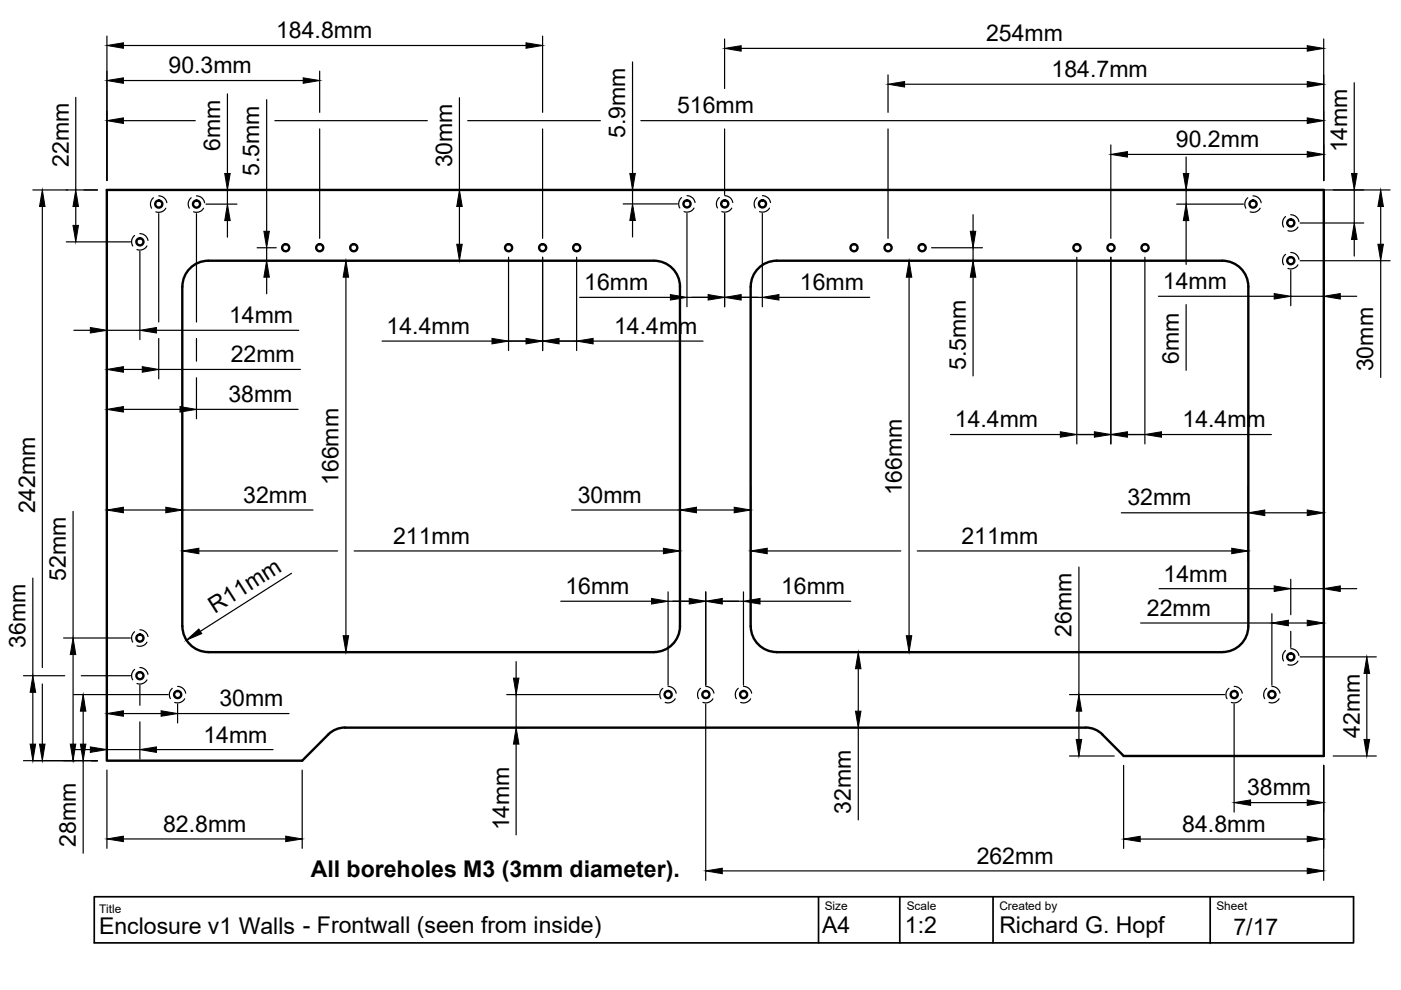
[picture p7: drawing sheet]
<svg xmlns="http://www.w3.org/2000/svg" width="297mm" height="210mm" viewBox="0 0 297 210" stroke-linecap="round" stroke-linejoin="round" font-family="sans-serif">
<!-- layer: Visible -->
<g fill="none" stroke="#000" stroke-width=".51">
<path d="M164.7 55.3h94.5M164.7 55.3a5.5 5.5 0 0 0-5.5 5.5v72a5.5 5.5 0 0 0 5.5 5.5M259.2 55.3a5.5 5.5 0 0 1 5.5 5.5v72a5.5 5.5 0 0 1-5.5 5.5M38.7 60.8v72M38.7 60.8a5.5 5.5 0 0 1 5.5-5.5h94.5a5.5 5.5 0 0 1 5.5 5.5v72a5.5 5.5 0 0 1-5.5 5.5M38.7 132.8a5.5 5.5 0 0 0 5.5 5.5M44.2 138.3h94.5M164.7 138.3h94.5M73.1 154.3h157.1M73.1 154.3l-1.6 .2-1.5 .8-5.9 6h-41.5v-121h258.1v120h-42.4l-4.6-4.6M230.2 154.3l1.7 .2 1 .5 .8 .7"/>
<circle cx="29.7" cy="51.3" r=".75"/>
<circle cx="33.7" cy="43.3" r=".75"/>
<circle cx="41.7" cy="43.3" r=".75"/>
<circle cx="60.6" cy="52.5" r=".75"/>
<circle cx="67.8" cy="52.5" r=".75"/>
<circle cx="75" cy="52.5" r=".75"/>
<circle cx="107.8" cy="52.5" r=".75"/>
<circle cx="115.1" cy="52.5" r=".75"/>
<circle cx="122.3" cy="52.5" r=".75"/>
<circle cx="145.7" cy="43.2" r=".75"/>
<circle cx="153.7" cy="43.2" r=".75"/>
<circle cx="161.7" cy="43.2" r=".75"/>
<circle cx="181.1" cy="52.5" r=".75"/>
<circle cx="188.3" cy="52.5" r=".75"/>
<circle cx="195.5" cy="52.5" r=".75"/>
<circle cx="228.3" cy="52.5" r=".75"/>
<circle cx="235.6" cy="52.5" r=".75"/>
<circle cx="242.8" cy="52.5" r=".75"/>
<circle cx="265.7" cy="43.3" r=".75"/>
<circle cx="273.7" cy="55.3" r=".75"/>
<circle cx="273.7" cy="47.3" r=".75"/>
<circle cx="29.7" cy="135.3" r=".75"/>
<circle cx="273.7" cy="139.3" r=".75"/>
<circle cx="29.7" cy="143.3" r=".75"/>
<circle cx="37.7" cy="147.3" r=".75"/>
<circle cx="141.7" cy="147.3" r=".75"/>
<circle cx="149.7" cy="147.3" r=".75"/>
<circle cx="157.7" cy="147.3" r=".75"/>
<circle cx="261.7" cy="147.3" r=".75"/>
<circle cx="269.7" cy="147.3" r=".75"/>
</g>
<!-- layer: Hidden -->
<g fill="none" stroke="#000" stroke-width=".25">
<path d="M28.5 49.9a1.73 1.73 0 0 0-.4 2.2M29.7 49.5a1.73 1.73 0 0 1 1.7 1.5M31.2 52.1a1.73 1.73 0 0 1-2.2 .8M32.5 41.9a1.73 1.73 0 0 0-.4 2.2M33.7 41.5a1.73 1.73 0 0 1 1.7 1.5M35.2 44.1a1.73 1.73 0 0 1-2.2 .8M40.5 41.9a1.73 1.73 0 0 0-.4 2.2M41.7 41.5a1.73 1.73 0 0 1 1.7 1.5M43.2 44.1a1.73 1.73 0 0 1-2.2 .8M144.5 41.9a1.71 1.71 0 0 0-.4 2.2M145.6 41.5a1.73 1.73 0 0 1 1.8 1.4M147.2 44.1a1.75 1.75 0 0 1-2.2 .8"/>
<path d="M152.5 41.9a1.71 1.71 0 0 0-.4 2.2M153.6 41.5a1.73 1.73 0 0 1 1.8 1.4M155.2 44.1a1.75 1.75 0 0 1-2.2 .8M160.5 41.9a1.71 1.71 0 0 0-.4 2.2M161.6 41.5a1.73 1.73 0 0 1 1.8 1.4M163.2 44.1a1.75 1.75 0 0 1-2.2 .8M264.6 41.9a1.76 1.76 0 0 0-.5 2.2M265.7 41.5a1.73 1.73 0 0 1 1.7 1.5M267.2 44.1a1.73 1.73 0 0 1-2.1 .8M272.6 53.9a1.76 1.76 0 0 0-.5 2.2M272.6 45.9a1.76 1.76 0 0 0-.5 2.2M273.7 53.5a1.73 1.73 0 0 1 1.7 1.5"/>
<path d="M273.7 45.5a1.73 1.73 0 0 1 1.7 1.5M275.2 56.1a1.73 1.73 0 0 1-2.1 .8M275.2 48.1a1.73 1.73 0 0 1-2.1 .8M28.5 133.9a1.71 1.71 0 0 0-.4 2.2M29.7 133.5a1.74 1.74 0 0 1 1.7 1.5M31.2 136.2a1.73 1.73 0 0 1-2.2 .7M272.6 137.9a1.74 1.74 0 0 0-.5 2.2M273.7 137.5a1.74 1.74 0 0 1 1.7 1.5M28.5 141.9a1.71 1.71 0 0 0-.4 2.2M29.7 141.5a1.74 1.74 0 0 1 1.7 1.5M31.2 144.2a1.73 1.73 0 0 1-2.2 .7M36.5 145.9a1.71 1.71 0 0 0-.4 2.2"/>
<path d="M37.7 145.5a1.74 1.74 0 0 1 1.7 1.5M39.2 148.2a1.73 1.73 0 0 1-2.2 .7M140.5 145.9a1.71 1.71 0 0 0-.4 2.2M141.6 145.5a1.74 1.74 0 0 1 1.8 1.5M143.2 148.2a1.73 1.73 0 0 1-2.2 .7M148.5 145.9a1.71 1.71 0 0 0-.4 2.2M149.6 145.5a1.74 1.74 0 0 1 1.8 1.5M151.2 148.2a1.73 1.73 0 0 1-2.2 .7M156.5 145.9a1.71 1.71 0 0 0-.4 2.2M157.6 145.5a1.74 1.74 0 0 1 1.8 1.5M159.2 148.2a1.73 1.73 0 0 1-2.2 .7M260.6 145.9a1.74 1.74 0 0 0-.5 2.2"/>
<path d="M261.7 145.5a1.74 1.74 0 0 1 1.7 1.5M263.2 148.2a1.73 1.73 0 0 1-2.1 .7M268.6 145.9a1.74 1.74 0 0 0-.5 2.2M269.7 145.5a1.74 1.74 0 0 1 1.7 1.5M271.2 148.2a1.73 1.73 0 0 1-2.1 .7M275.2 140.2a1.73 1.73 0 0 1-2.1 .7"/>
</g>
<!-- layer: TitleBlock -->
<path d="M20 190.1h267v9.8h-267zM173.5 190.1v9.8M190.8 190.1v9.8M210.5 190.1v9.8M256.6 190.1v9.9" fill="none" stroke="#000" stroke-width=".36"/>
<!-- layer: Dimensions -->
<g fill="none" stroke="#000" stroke-width=".25">
<path d="M22.7 7.7v30.6M26.2 9.6h85.3M26.2 17.1h38.1M48.2 19.9v16.9M67.8 15.1v8.7M115 7.7v16.1M134.1 13.1v23.7M153.6 8.3v10.5M157.1 10.3h120.1M188.3 15.9v7.9M191.8 17.9h85.4M280.6 8.3v30"/>
<path d="M287.1 17.5v19.3M16.1 20.7v19.6M26.2 25.6h15.2M56.5 21.1v27.9M58.3 25.6h32.3M67.8 27.3v23.2M97.4 20.7v19.6M99.2 25.6h28.1M115 27.3v23.2M135.9 25.6h141.3M153.6 27.3v13.9M188.3 27.3v23.2"/>
<path d="M235.5 30.7v19.8M239 32.7h38.2M251.5 33.3v3.5M7 40.3h13.7M9 43.8v97.7M14.1 51.3h13.6M16.1 43.8v4M29.7 53.3v18.7M33.7 45.3v23M41.7 45.3v23M43.7 43.3h6.5M48.2 40.3v3"/>
<path d="M48.2 46.8v3.5M52.6 55.3h5.9M54.5 52.5h4.1M56.5 52.5v2.8M56.5 58.8v3.5M68.1 55.3h7.2M73.3 58.8v76M97.4 43.8v8M97.6 40.3h1.8M97.6 55.3h1.8M107.8 54.5v19.8M115 54.5v19.8"/>
<path d="M122.3 54.5v19.8M132.1 40.3h3.3M132.1 43.2h11.5M134.1 40.3v2.9M134.1 46.8v3.4M145.6 45.2v19.8M153.6 45.2v19.8M161.6 45.2v19.8M188.2 55.3h6.5M192.7 58.8v76M197.5 52.5h10.8M206.3 45.5v3.5"/>
<path d="M206.3 52.5v2.8M206.3 58.8v20.9M207.1 55.3h1.2M228.3 54.5v39.6M235.5 54.5v39.6M242.7 54.5v39.6M249.5 40.3h4.1M249.5 43.3h14.2M251.5 40.3v3M251.5 46.8v9.3M271.5 40.3h23.2M273.7 57.3v7.5"/>
<path d="M275.7 55.3h19M275.7 47.3h13.4M287.1 40.3v7M287.1 50.8v3.5M292.7 43.8v8M292.7 55.3v24.7M15.7 70h3.5M22.7 65.9v6.1M22.7 74v6.3M22.7 70h7M26.2 78.3h4M33.2 70h30.2"/>
<path d="M33.7 71.8v8.5M33.7 78.3h30M41.7 71.8v4.8M81 72.3h23.3M107.8 72.3h14.5M122.9 63h19.2M125.8 72.3h23.3M145.6 63h16M165.1 63h19.3M245.6 62.8h24.6M251.5 64.6v13.9M273.7 62.8h6.9"/>
<path d="M280.6 64.3v.5M284.2 62.8h3.5M22.7 84.9v3.9M26.2 86.8h12M41.7 80.1v8.7M41.7 86.8h21.5M201.5 92.1h23.3M228.3 92.1h14.4M246.3 92.1h23.3M15.5 108.4v26.9M22.7 108.3v1.8M26.2 108.1h9"/>
<path d="M38.7 103.6v15.2M38.7 108.1h27.7M42.2 116.8h29.4M75.1 116.8h65.6M121.2 108.1h23M144.2 103.6v15.2M147.7 108.1h8M159.2 103.1v15.7M162.7 116.8h28.3M194.5 116.8h66.7M237.7 108.7h26.9M264.6 103.1v15.7"/>
<path d="M268.2 108.7h9M280.6 106.7v.4M7 122.6v20.7M13.5 135.3h14.2M15.5 138.8v19M61.8 121.6l-19.3 12.3M68.1 138.3h7.2M118.9 127.5h19.2M141.6 125.5v19.8M141.6 127.5h16M149.6 125.5v19.8M157.6 125.5v19.8"/>
<path d="M161.1 127.5h19.3M182 138.3h2M188.2 138.3h6.5M228.7 120.2v27.1M241.8 132.1h27.9M245.7 124.8h24.5M269.7 130.1v15.2M273.2 132.1h4M273.7 122.8v7.5M273.7 133.9v3.4M273.7 124.8h6.9M275.7 139.3h16.1"/>
<path d="M280.6 134v.1M284.2 124.8h3.5M5 143.3h8.7M7 146.8v11M9 145v12.8M15.6 147.3h20.1M15.7 158.9h3.5M17.2 143.3h10.5M17.6 150.8v7M22.7 149.3v1.4M22.7 159.1v1.8M22.7 158.9h7"/>
<path d="M26.2 151.3h8M29.7 145.3v4.2M29.7 153v7.9M33.2 158.9h24.7M37.7 149.3v4M37.7 151.3h23.6M107.4 147.3h32.2M109.4 140.3v3.5M109.4 147.3v7M109.4 157.8v19.2M109.9 154.3h1.5M149.6 149.3v37.4"/>
<path d="M182 141.8v9M182 154.3v19.5M182 154.3h2M226.8 147.3h32.9M228.7 150.8v6M261.7 149.3v22.9M289.8 142.8v14M5 161.3h15.7M17.6 161.3v19.6M22.7 163.3v16.6M26.2 177.9h34.4M64.1 163.3v16.6"/>
<path d="M226.8 160.3h9.4M238.2 162.3v17.6M241.7 177.9h35.5M265.2 170.2h12M280.6 162.3v24.4M282.7 160.3h9.1M153.1 184.7h124.1"/>
</g>
<g fill="#000" stroke="#000" stroke-width=".21">
<path d="M22.7 9.6l3.5-.5v1.1zM22.7 17.1l3.5-.6v1.2zM64.3 16.5l3.5 .6-3.5 .6zM111.5 9.1l3.5 .5-3.5 .6zM153.6 10.3l3.5-.6v1.2zM188.3 17.9l3.5-.6v1.2zM277.2 9.7l3.4 .6-3.4 .6zM277.2 17.3l3.4 .6-3.4 .6zM22.7 25.6l3.5-.6v1.2zM47.6 36.8h1.2l-.6 3.5zM133.5 36.8h1.2l-.6 3.5zM235.5 32.7l3.5-.6v1.2z"/>
<path d="M250.9 36.8h1.2l-.6 3.5zM277.2 25l3.4 .6-3.4 .6zM277.2 32.1l3.4 .6-3.4 .6zM286.6 36.8h1.1l-.6 3.5zM9 40.3l.5 3.5h-1.1zM15.5 47.8h1.1l-.5 3.5zM16.1 40.3l.5 3.5h-1.1zM48.2 43.3l.6 3.5h-1.2zM56.5 55.3l.6 3.5h-1.2zM55.9 49h1.2l-.6 3.5zM73.3 55.3l.6 3.5h-1.2zM96.8 51.8h1.2l-.6 3.5z"/>
<path d="M97.4 40.3l.6 3.5h-1.2zM134.1 43.2l.6 3.6h-1.2zM192.7 55.3l.6 3.5h-1.1zM205.7 49h1.2l-.6 3.5zM206.3 55.3l.6 3.5h-1.2zM251.5 43.3l.6 3.5h-1.2zM287.1 47.3l.6 3.5h-1.1zM292.7 40.3l.6 3.5h-1.2zM292.1 51.8h1.2l-.6 3.5zM19.2 69.4l3.5 .6-3.5 .6zM22.7 78.3l3.5-.6v1.2zM30.2 77.7l3.5 .6-3.5 .6z"/>
<path d="M29.7 70l3.5-.6v1.2zM104.3 71.7l3.5 .6-3.5 .6zM111.5 71.7l3.5 .6-3.5 .6zM115 72.3l3.5-.6v1.2zM122.3 72.3l3.5-.6v1.2zM142.1 62.5l3.5 .5-3.5 .6zM150.1 62.5l3.5 .5-3.5 .6zM153.6 63l3.5-.5v1.1zM161.6 63l3.5-.5v1.1zM270.2 62.2l3.5 .6-3.5 .6zM280.6 62.8l3.6-.6v1.2zM22.7 86.8l3.5-.6v1.2z"/>
<path d="M38.2 86.2l3.5 .6-3.5 .6zM224.8 91.5l3.5 .6-3.5 .6zM232 91.5l3.5 .6-3.5 .6zM235.5 92.1l3.5-.6v1.2zM242.7 92.1l3.6-.6v1.2zM22.7 108.1l3.5-.6v1.2zM35.2 107.5l3.5 .6-3.5 .6zM38.7 116.8l3.5-.6v1.2zM140.7 116.2l3.5 .6-3.5 .6zM144.2 108.1l3.5-.6v1.2zM155.7 107.5l3.5 .6-3.5 .6zM159.2 116.8l3.5-.6v1.2z"/>
<path d="M261.2 116.2l3.4 .6-3.4 .6zM264.6 108.7l3.6-.6v1.2zM277.2 108.1l3.4 .6-3.4 .6zM15.5 135.3l.6 3.5h-1.2zM39.5 135.7l2.7-2.3 .6 .9zM72.7 134.8h1.2l-.6 3.5zM138.1 126.9l3.5 .6-3.5 .6zM146.1 126.9l3.5 .6-3.5 .6zM149.6 127.5l3.5-.6v1.2zM157.6 127.5l3.5-.6v1.2zM192.2 134.8h1.1l-.6 3.5zM270.2 124.2l3.5 .6-3.5 .6z"/>
<path d="M269.7 132.1l3.5-.6v1.2zM277.2 131.5l3.4 .6-3.4 .6zM280.6 124.8l3.6-.6v1.2zM6.4 157.8h1.2l-.6 3.5zM7 143.3l.6 3.5h-1.2zM8.4 157.8h1.1l-.5 3.5zM14.9 157.8h1.2l-.6 3.5zM17.6 147.3l.6 3.5h-1.2zM17 157.8h1.2l-.6 3.5zM19.2 158.4l3.5 .5-3.5 .6zM22.7 151.3l3.5-.6v1.2zM29.7 158.9l3.5-.5v1.1z"/>
<path d="M34.2 150.7l3.5 .6-3.5 .6zM108.9 143.8h1.1l-.6 3.5zM109.4 154.3l.6 3.5h-1.1zM182 138.3l.5 3.5h-1.1zM181.4 150.8h1.1l-.5 3.5zM228.2 156.8h1.1l-.6 3.5zM228.7 147.3l.6 3.5h-1.1zM289.8 139.3l.6 3.5h-1.2zM289.2 156.8h1.2l-.6 3.5zM22.7 177.9l3.5-.6v1.1zM60.6 177.3l3.5 .6-3.5 .5zM238.2 177.9l3.5-.6v1.2z"/>
<path d="M261.7 170.2l3.5-.6v1.2zM277.2 177.3l3.4 .6-3.4 .6zM277.2 169.6l3.4 .6-3.4 .6zM149.6 184.7l3.5-.6v1.1zM277.2 184.1l3.4 .6-3.4 .5z"/>
</g>
<g font-size="4.9">
<text x="58.5" y="8.1">184.8mm</text>
<text x="209.1" y="8.7">254mm</text>
<text x="35.7" y="15.5">90.3mm</text>
<text x="223" y="16.3">184.7mm</text>
<text x="132.5" y="29.3" transform="rotate(-90 132.5 29.3)">5.9mm</text>
<text x="143.6" y="24">516mm</text>
<text x="14.6" y="35.4" transform="rotate(-90 14.6 35.4)">22mm</text>
<text x="46.7" y="32" transform="rotate(-90 46.7 32)">6mm</text>
<text x="95.8" y="35.5" transform="rotate(-90 95.8 35.5)">30mm</text>
<text x="249.3" y="31.2">90.2mm</text>
<text x="285.6" y="32.3" transform="rotate(-90 285.6 32.3)">14mm</text>
<text x="55" y="37.3" transform="rotate(-90 55 37.3)">5.5mm</text>
<text x="123.9" y="61.5">16mm</text>
<text x="169.6" y="61.5">16mm</text>
<text x="246.6" y="61.3">14mm</text>
<text x="48.6" y="68.5">14mm</text>
<text x="82" y="70.8">14.4mm</text>
<text x="130.2" y="70.8">14.4mm</text>
<text x="48.9" y="76.8">22mm</text>
<text x="249.9" y="77.2" transform="rotate(-90 249.9 77.2)">6mm</text>
<text x="204.7" y="78.4" transform="rotate(-90 204.7 78.4)">5.5mm</text>
<text x="291.2" y="78.7" transform="rotate(-90 291.2 78.7)">30mm</text>
<text x="48.4" y="85.2">38mm</text>
<text x="202.5" y="90.6">14.4mm</text>
<text x="250.7" y="90.6">14.4mm</text>
<text x="51.6" y="106.6">32mm</text>
<text x="71.8" y="102.8" transform="rotate(-90 71.8 102.8)">166mm</text>
<text x="122.5" y="106.6">30mm</text>
<text x="191.2" y="105" transform="rotate(-90 191.2 105)">166mm</text>
<text x="239" y="107.2">32mm</text>
<text x="7.5" y="108.9" transform="rotate(-90 7.5 108.9)">242mm</text>
<text x="83.4" y="115.3">211mm</text>
<text x="203.8" y="115.3">211mm</text>
<text x="13.9" y="123.2" transform="rotate(-90 13.9 123.2)">52mm</text>
<text x="119.9" y="125.9">16mm</text>
<text x="165.6" y="125.9">16mm</text>
<text x="246.7" y="123.3">14mm</text>
<text x="45.6" y="130.1" transform="rotate(-32 45.6 130.1)">R11mm</text>
<text x="243.2" y="130.6">22mm</text>
<text x="5.4" y="137.3" transform="rotate(-90 5.4 137.3)">36mm</text>
<text x="227.2" y="135" transform="rotate(-90 227.2 135)">26mm</text>
<text x="46.5" y="149.7">30mm</text>
<text x="43.1" y="157.4">14mm</text>
<text x="288.3" y="156.4" transform="rotate(-90 288.3 156.4)">42mm</text>
<text x="180.4" y="172.5" transform="rotate(-90 180.4 172.5)">32mm</text>
<text x="264.4" y="168.6">38mm</text>
<text x="16.1" y="179.5" transform="rotate(-90 16.1 179.5)">28mm</text>
<text x="34.6" y="176.3">82.8mm</text>
<text x="107.9" y="176.1" transform="rotate(-90 107.9 176.1)">14mm</text>
<text x="250.7" y="176.3">84.8mm</text>
<text x="65.9" y="185.9">All boreholes M3 (3mm diameter).</text>
<text x="207.1" y="183.1">262mm</text>
<text x="174.3" y="197.9">A4</text>
<text x="191.9" y="197.9">1:2</text>
<text x="211.9" y="197.9">Richard G. Hopf</text>
<text x="21" y="198">Enclosure v1 Walls - Frontwall (seen from inside)</text>
<text x="261.5" y="198.3">7/17</text>
</g>
<g font-size="2.5">
<text x="21" y="193.6">Title</text>
<text x="174.9" y="192.9">Size</text>
<text x="192.2" y="192.9">Scale</text>
<text x="211.9" y="192.9">Created by</text>
<text x="257.9" y="192.9">Sheet</text>
</g>
</svg>
